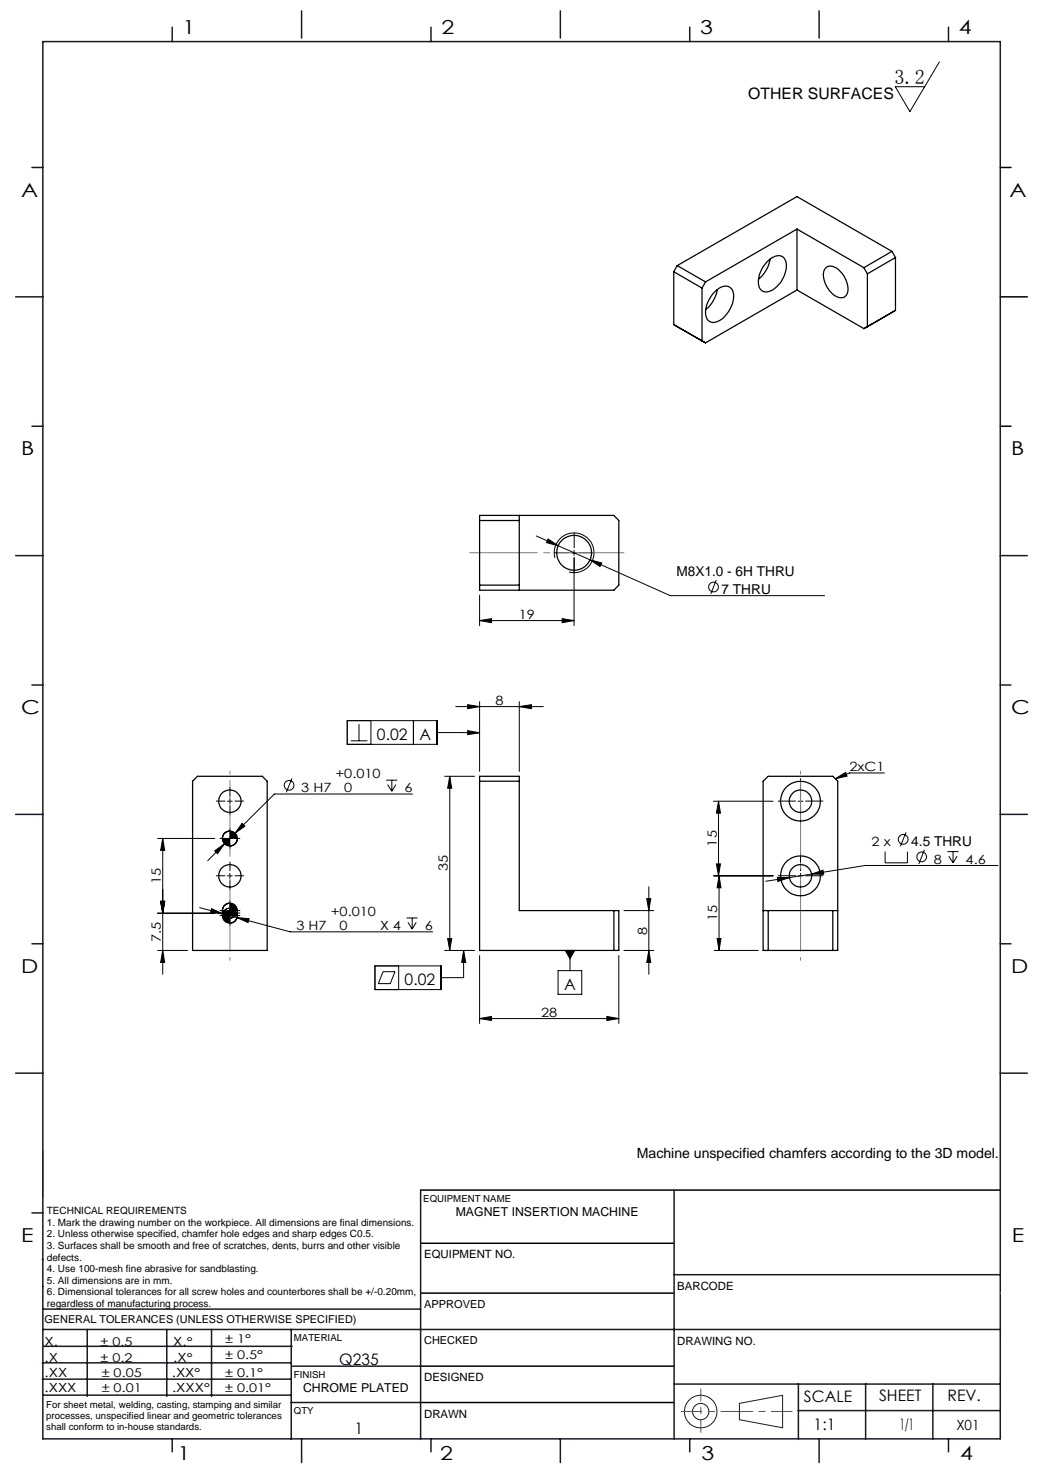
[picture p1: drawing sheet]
<svg xmlns="http://www.w3.org/2000/svg" width="210mm" height="297mm" viewBox="0 0 210 297" stroke-linecap="round" stroke-linejoin="round" font-family="sans-serif">
<g fill="none" stroke="#000" stroke-width=".2">
<path d="M188.8 12.4l-6 10-2.9-5h5.9M96.4 119.6v6.1M107.8 107.7l4.4 2M110.1 108.3l2.1 1.4-2.4-.7zM111.5 112.1a4 4 0 0 1 3.5-5 4 4 0 0 1 4.3 4.3 4 4 0 0 1-5 3.5M112.2 109.7l6.4 2.8M114.9 111.1h1M115.4 110.6v1M115.4 112.1v13.6M118.6 112.5l2.3 .6-.3 .7zM118.6 112.5l16.1 7.2h31M143.9 116.6l-1.1 2.7"/>
<path d="M96.4 124.7l2.4-.4v.8zM96.4 124.7h19M113 124.3l2.4 .4-2.4 .4zM58.7 156.4l-1.2 2.8M69.8 144.8h18v4.8h-18zM70.5 148.9h3.3M72.1 145.5v3.4M74.5 144.8v4.8M77.6 156.8h2.2M77.9 157.7l.8 1.3M78.7 156.8v2.2M79.6 157.7l-.9 1.3"/>
<path d="M82.9 159.6h-27.8l-7.9 7.8M83.1 144.8v4.8M87.8 147.2h8.6M89.4 156h6M90.4 156v35M90.4 156l.4 2.4h-.8zM91.6 142h17.6M94 146.8l2.4 .4-2.4 .4zM94 141.6l2.4 .4-2.4 .4zM96.4 141v14M104.4 142l2.4-.4v.8zM104.4 141v14"/>
<path d="M167.9 156.5l2-1.3 .3 .8zM177.7 155.3h-7l-2.8 1.2M31.7 168.5h11.5M32.7 168.5v27.3M32.7 168.5l.4 2.4h-.8zM43.1 171l2-1.5-1.4 2.1zM45.1 169.5l-3.4 3.5M45.7 161h1M45.7 176h1M45.7 168.5h1M46.2 167h-.2a1.45 1.45 0 0 0-1.3 1.5M46.2 160.5v1"/>
<path d="M46.2 168v1M46.2 175.5v1M47.2 167.4l-2.1 2.1M47.7 168.5a1.5 1.5 0 0 1-1.5 1.5M48.6 165.4l.6 .6-2 1.4zM130.4 178.2v17.6M143.4 161h12M143.4 176h12M144 173.6h.8l-.4 2.4zM144.4 161v15M144.4 161l.4 2.4h-.8zM144.5 176v15"/>
<path d="M144.5 176l.4 2.4h-.8zM156.2 176.3l2.4 .1-2.3 .7zM158.6 176.4l-4.7 .7M160.4 161h1M160.4 176h1M160.9 160.5v1M160.9 175.5v1M163.1 175.6l2.3-.7 .1 .8zM177.9 171.1v2.3h4.5v-2.3M182.1 167.2l-1.2 2.9M185.8 170.8l-1.2 2.8M190.4 171.1h2.2"/>
<path d="M190.7 172l.8 1.4M191.5 171.1v2.3M192.3 172l-.8 1.4M200.6 173.9h-26.7l-15.3 2.5M31.7 183.5h11.5M31.7 191h6M32.3 181.1h.8l-.4 2.4zM32.7 191l.4 2.4h-.8zM40.1 182.4l4.6 1.2M42.5 182.6l2.2 1-2.4-.2zM44.7 183.6l2.9 .8M45.2 182.9l-.3 .3"/>
<path d="M45.7 183h1M45.7 183.5h1M46.2 181.5h-.2a1.45 1.45 0 0 0-1.3 1.5M46.2 184v-1.5a1.5 1.5 0 0 0-1.5 1.5M47.6 184.4l2.5 .2-.3 .8zM47.6 184.4l10.7 2.9h28.7M47.7 183a1.5 1.5 0 0 1-1.5 1.5M47.7 184a1.5 1.5 0 0 1-1.5 1.5M75.4 194.1h13.2v4.8h-13.2zM77 195.3h2.4l-1 2.4h-2.4zM80.1 194.1v4.8M81.7 184.5h2.2"/>
<path d="M82 185.3l.8 1.4M82.8 184.5v2.2M83.6 185.3l-.8 1.4M89.4 191h6M90 188.6h.8l-.4 2.4zM93.2 191v5.5h-4.6M93.2 191l.4 2.4h-.8zM96.4 192v13.7M112.1 195h4.8v4.8h-4.8zM113.6 191h1.9l-1 1.6zM114.5 191v4M124.4 192v13.7"/>
<path d="M125.4 183h6M125.4 191h6M130 180.6h.8l-.4 2.4zM130.4 191l.4 2.4h-.8zM143.5 191h8.9M144.1 188.6h.8l-.4 2.4zM96.4 204.7l2.4-.4v.8zM96.4 204.7h28M122 204.3l2.4 .4-2.4 .4z"/>
<circle cx="143.4" cy="118" r=".98"/>
<circle cx="58.1" cy="157.8" r=".97"/>
<circle cx="181.5" cy="168.7" r=".99"/>
<circle cx="185.2" cy="172.2" r=".99"/>
</g>
<g fill="none" stroke="#191924" stroke-width=".2">
<path d="M8.6 231.2v9.4M148.6 282l8.7-1.6v6.5l-8.7-1.6z"/>
<circle cx="140.8" cy="283.7" r="3.3"/>
<circle cx="140.8" cy="283.7" r="1.64"/>
</g>
<g fill="none" stroke="#000" stroke-width=".2" stroke-dasharray="15.2 1.3 1.3 1.3">
<path d="M114.4 111.1h-3M115.4 110.1v-3M115.4 112.1v3M116.4 111.1h3M46.2 160v-1.8M160.9 160v-3.5M45.2 161h-1.7M45.2 176h-1.7M45.2 168.5h-1M46.2 162v1.7M46.2 175v-1.8M46.2 177v1.7"/>
<path d="M46.2 167.5v-1M46.2 169.5v1M47.2 161h1.8M47.2 176h1.8M47.2 168.5h1M159.9 161h-3.5M159.9 176h-3.5M160.9 162v3.5M160.9 175v-3.5M160.9 177v3.5M161.9 161h3.5M161.9 176h3.5"/>
<path d="M45.2 183h-1M45.2 184h-1M45.2 183.5h-1M46.2 184v1M46.2 182v-1M46.2 184v.5M46.2 184h.5M46.2 184v-.5M46.2 184h-.5M46.2 185v1M46.2 183v-1M46.2 184.5v1"/>
<path d="M46.2 182.5v-1M47.2 183h1M47.2 184h1M47.2 183.5h1"/>
</g>
<path d="M46.2 155v38M160.9 155v38" fill="none" stroke="#808080" stroke-width=".2" stroke-dasharray="15.2 1.3 1.3 1.3" stroke-dashoffset="-1.9"/>
<path d="M94.4 111.1h31" fill="none" stroke="#808080" stroke-width=".2" stroke-dasharray="15.2 1.3 1.3 1.3" stroke-dashoffset="1.6"/>
<path d="M201 33.7h2.2M201 59.7h5.4M201 85.7h2.2M84.5 239.1h116.5M84.6 259.9h50.9M84.6 249.8h50.9M84.6 274.5h50.9M84.5 281.8h51" fill="none" stroke="#000" stroke-width=".3"/>
<path d="M136.9 283.6h22.3" fill="none" stroke="#f00" stroke-width=".2" stroke-dasharray="6.3 1.3 1.3 1.3" stroke-dashoffset="2.2"/>
<path d="M140.8 287.8v-8.7" fill="none" stroke="#f00" stroke-width=".2" stroke-dasharray="6.3 1.3 1.3 1.3" stroke-dashoffset="3.9"/>
<g fill="none" stroke="#191924" stroke-width=".3">
<path d="M8.6 8.4h192.4v280.7h-192.4zM34.6 5.5v2.9M60.6 2.2v5.5M86.6 5.5v2.9M112.6 2.2v5.5M138.6 5.5v2.9M164.6 2.2v5.5M190.6 5.5v2.9M6.4 33.7h2.2M3.1 59.7h5.5M6.4 85.7h2.2M3.1 111.7h5.5"/>
<path d="M201 111.7h5.4M6.4 137.7h2.2M201 137.7h2.2M3.1 163.7h5.5M201 163.7h5.4M6.4 189.6h2.2M201 189.6h2.2M3.1 215.6h5.5M201 215.6h5.4M84.5 239.1v50M135.5 239.1v50M6.4 243.7h2.2"/>
<path d="M8.5 253.1h.1M8.6 258.5h.1M135.5 256.1h65.5M8.5 277.1h49.9M8.5 273.9h49.9M8.6 267.2h192.4M8.6 263.1h75.9M8.8 270.5h49.9M17.5 267.2v13.4M33.5 267.2v13.4M42.5 267.2v13.4M58.5 267.2v22"/>
<path d="M58.6 274.5h26M135.5 278.1h65.5M160.4 278v11.1M174 278v11.1M187.5 278v11.1M8.8 280.3h49.7M34.6 289.1v2.6M58.5 281.8h26M60.6 289.1v4.8M86.6 289.1v2.6M112.6 289.1v4.8M138.6 289.1v2.6"/>
<path d="M160.4 283.5h40.5M164.6 289.1v4.8M190.6 289.1v2.6"/>
</g>
<path d="M201 259.9h.1" fill="none" stroke="#c0c0c0" stroke-width=".2"/>
<g fill="#000">
<path d="M90.4 156l.4 2.4h-.8zM90 188.6h.8l-.4 2.4zM130 180.6h.8l-.4 2.4zM130.4 191l.4 2.4h-.8z"/>
<path d="M94 141.6l2.4 .4-2.4 .4zM104.4 142l2.4-.4v.8zM167.9 156.5l2-1.3 .3 .8zM156.2 176.3l.1 .8 2.3-.7zM163.1 175.6l2.4 .1-.1-.8zM96.4 124.7l2.4-.4v.8zM113 124.3l2.4 .4-2.4 .4zM110.1 108.3l-.3 .7 2.4 .7zM118.6 112.5l2 1.3 .3-.7zM43.1 171l.6 .6 1.4-2.1zM48.6 165.4l-1.4 2 2-1.4zM42.5 182.6l-.2 .8 2.4 .2zM47.6 184.4l2.2 1 .3-.8z"/>
<path d="M44.7 168.5a1.44 1.44 0 0 0 1.5 1.5v-1.5zM46.2 167v1.5h1.5a1.5 1.5 0 0 0-1.5-1.5zM44.7 183a1.44 1.44 0 0 0 1.5 1.5v-1.5zM46.2 181.5v1.5h1.5a1.5 1.5 0 0 0-1.5-1.5zM44.7 184v.2a1.45 1.45 0 0 0 1.5 1.3v-1.5zM46.2 182.5v1.5h1.5a1.56 1.56 0 0 0-1.5-1.5zM44.7 168.5a1.44 1.44 0 0 0 1.5 1.5v-1.5zM46.2 167v1.5h1.5a1.5 1.5 0 0 0-1.5-1.5zM44.7 183a1.44 1.44 0 0 0 1.5 1.5v-1.5zM46.2 181.5v1.5h1.5a1.5 1.5 0 0 0-1.5-1.5zM44.7 184v.2a1.45 1.45 0 0 0 1.5 1.3v-1.5zM46.2 182.5v1.5h1.5a1.56 1.56 0 0 0-1.5-1.5z"/>
<path d="M93.2 191l.4 2.4h-.8zM94 146.8l2.4 .4-2.4 .4zM113.6 191l.9 1.6 1-1.6z"/>
<path d="M144.1 188.6h.8l-.4 2.4zM144.5 176l.4 2.4h-.8zM144 173.6h.8l-.4 2.4zM144.4 161l.4 2.4h-.8zM32.7 191l.4 2.4h-.8zM32.3 181.1h.8l-.4 2.4zM32.3 181.1h.8l-.4 2.4zM32.7 168.5l.4 2.4h-.8z"/>
<path d="M96.4 204.7l2.4-.4v.8zM122 204.3l2.4 .4-2.4 .4z"/>
</g>
<g fill="none" stroke="#000" stroke-width=".25">
<path d="M135.4 54.6l5.7 3.3M135.4 54.6v10.6M136.1 53.4l5.7 3.3M136.1 53.4l-.7 1.2M141.1 57.9v10.6M141.8 56.7l-.7 1.2M143.8 58.5a2.34 2.34 0 0 1 3-.6 3.6 3.6 0 0 1 0 4 4.6 4.6 0 0 1-3.6 2.9 2.12 2.12 0 0 1-1.3-3 6.7 6.7 0 0 1 1.9-3.3zM144.1 58.2a6.8 6.8 0 0 1-2.3 4M154.1 52.7a2.59 2.59 0 0 1 3.3-1 3.6 3.6 0 0 1 0 4 4.7 4.7 0 0 1-3.6 3 1.79 1.79 0 0 1-1.4-2.2 6.4 6.4 0 0 1 1.7-3.8zM154.8 52.1a6.6 6.6 0 0 1-2.4 4M160.2 46l-18.4 10.7M160.2 46l13.4 7.8"/>
<path d="M160.2 46v12.3M160.2 58.3l-18.4 10.6M160.2 58.3l13.4 7.7M165.9 53.9a1.8 1.8 0 0 1 2.5 .2 5 5 0 0 1 1.9 4.9 1.51 1.51 0 0 1-2.5 .4 5.1 5.1 0 0 1-2.2-5.1zM173.6 53.8l.7 1.2M174.3 55v10.6M179.2 50.5l-19-11-24.1 13.9M179.2 50.5l-5.6 3.3M179.2 50.5l.8 1.2M180 51.7l-5.7 3.3M180 51.7v10.7M135.4 65.2l5.7 3.3"/>
<path d="M135.4 65.2l6.4 3.7M141.1 68.5l.7 .4M174.3 65.6l-.7 .4M180 62.4l-5.7 3.2M180 62.4l-6.4 3.6M96.4 103.6h27l1 1v13l-1 1h-27zM96.4 104.6h8M96.4 117.6h8M104.4 103.6v15M39.7 156h13l1 1v34h-15v-34zM96.4 157h8M96.4 156h8v27h20v8h-28z"/>
<path d="M153.4 157l1-1h13l.9 1v34h-14.9zM45.3 181.8a1.51 1.51 0 0 1 2.4 1.2 2.42 2.42 0 0 1-.4 2 1.49 1.49 0 0 1-1.6 .4 1.49 1.49 0 0 1-1-1.4l.1-1.5zM123.4 183v8M153.4 183h14.9M154.4 183v8M167.4 183v8"/>
<circle cx="115.4" cy="111.1" r="3.5"/>
<circle cx="46.2" cy="168.5" r="1.5"/>
<circle cx="46.2" cy="176" r="2.25"/>
<circle cx="46.2" cy="161" r="2.25"/>
<circle cx="160.9" cy="161" r="4"/>
<circle cx="160.9" cy="176" r="4"/>
<circle cx="160.9" cy="161" r="2.26"/>
<circle cx="160.9" cy="176" r="2.26"/>
</g>
<text font-size="4.1" x="179.7" y="16.8">3.2</text>
<g font-size="3.9">
<text x="36.7" y="6.9">1</text>
<text x="88.7" y="6.9">2</text>
<text x="140.7" y="6.9">3</text>
<text x="192.7" y="6.9">4</text>
<text x="4.2" y="39.5">A</text>
<text x="202.9" y="39.5">A</text>
<text x="4.2" y="91.5">B</text>
<text x="203.2" y="91.5">B</text>
<text x="4.2" y="143.5">C</text>
<text x="203.2" y="143.5">C</text>
<text x="4.2" y="195.5">D</text>
<text x="203.2" y="195.5">D</text>
<text x="4.2" y="249.6">E</text>
<text x="203.3" y="249.6">E</text>
<text x="35.7" y="293.4">1</text>
<text x="88.4" y="293.4">2</text>
<text x="141" y="293.4">3</text>
<text x="193" y="293.4">4</text>
</g>
<g font-size="3.2">
<text x="150.4" y="20">OTHER SURFACES</text>
<text x="75.8" y="148.6">0.02</text>
<text x="84.3" y="148.6">A</text>
<text x="81.3" y="197.9">0.02</text>
<text x="113.4" y="198.9">A</text>
<text x="68.2" y="274.2">Q235</text>
<text x="161.6" y="281.7">SCALE</text>
<text x="176.7" y="281.5">SHEET</text>
<text x="190.4" y="281.5">REV.</text>
<text x="163.5" y="287.3">1:1</text>
<text x="180.8" y="287.3">1/1</text>
<text x="71.3" y="288.2">1</text>
</g>
<g font-size="2.8">
<text x="128" y="232.7">Machine unspecified chamfers according to the 3D model.</text>
<text x="192.2" y="287.3">X01</text>
</g>
<g font-size="2.7">
<text x="136" y="115.8">M8X1.0 - 6H THRU</text>
<text x="145" y="119.3">7 THRU</text>
<text x="183.1" y="170">4.5 THRU</text>
</g>
<g font-size="2.6">
<text x="104.3" y="124.3">19</text>
<text x="99.6" y="141.6">8</text>
<text x="170.7" y="155">2xC1</text>
<text x="60.5" y="159.1">3 H7</text>
<text x="67.4" y="156.3">+0.010</text>
<text x="69.2" y="159.2">0</text>
<text x="81.3" y="159.1">6</text>
<text x="144" y="170.1" transform="rotate(-90 144 170.1)">15</text>
<text x="175.2" y="170">2 x</text>
<text x="187.7" y="173.5">8</text>
<text x="194.1" y="173.5">4.6</text>
<text x="32.3" y="177.6" transform="rotate(-90 32.3 177.6)">15</text>
<text x="90" y="175.1" transform="rotate(-90 90 175.1)">35</text>
<text x="66.5" y="184">+0.010</text>
<text x="144.2" y="185.1" transform="rotate(-90 144.2 185.1)">15</text>
<text x="32.3" y="189.3" transform="rotate(-90 32.3 189.3)">7.5</text>
<text x="59.6" y="186.8">3 H7</text>
<text x="68.2" y="186.9">0</text>
<text x="76.4" y="186.8">X 4</text>
<text x="85.4" y="186.8">6</text>
<text x="130" y="187.8" transform="rotate(-90 130 187.8)">8</text>
<text x="108.8" y="204.3">28</text>
</g>
<g font-size="2.5">
<text x="91.6" y="244.4">MAGNET INSERTION MACHINE</text>
<text x="8.9" y="273.6">.X</text>
<text x="8.9" y="270.4">X.</text>
<text x="34.8" y="273.7">.X°</text>
<text x="34.8" y="270.5">X.°</text>
<text x="9" y="276.7">.XX</text>
<text x="9" y="279.7">.XXX</text>
<text x="34.5" y="276.7">.XX°</text>
<text x="34.6" y="279.8">.XXX°</text>
<text x="60.9" y="279.8">CHROME PLATED</text>
</g>
<g font-size="2.4">
<text x="45.2" y="270">± 1°</text>
<text x="20.2" y="270.4">± 0.5</text>
<text x="20.2" y="273.7">± 0.2</text>
<text x="45.2" y="273.2">± 0.5°</text>
<text x="20.4" y="279.7">± 0.01</text>
<text x="20.4" y="276.7">± 0.05</text>
<text x="45.2" y="276.7">± 0.1°</text>
<text x="45.2" y="279.7">± 0.01°</text>
</g>
<g font-size="2.3">
<text x="85.2" y="252.9">EQUIPMENT NO.</text>
<text x="136.1" y="259.2">BARCODE</text>
<text x="136.1" y="270.2">DRAWING NO.</text>
<text x="85.2" y="277.6">DESIGNED</text>
<text x="85.2" y="284.9">DRAWN</text>
</g>
<g font-size="2.2">
<text x="85.2" y="262.8">APPROVED</text>
<text x="8.9" y="265.9">GENERAL TOLERANCES (UNLESS OTHERWISE SPECIFIED)</text>
<text x="85.2" y="270.1">CHECKED</text>
</g>
<g font-size="2">
<text x="9.4" y="244">TECHNICAL REQUIREMENTS</text>
<text x="9.4" y="246.3">1. Mark the drawing number on the workpiece. All dimensions are final dimensions.</text>
<text x="9.4" y="248.6">2. Unless otherwise specified, chamfer hole edges and sharp edges C0.5.</text>
<text x="9.4" y="251">3. Surfaces shall be smooth and free of scratches, dents, burrs and other visible</text>
<text x="9.4" y="253.3">defects.</text>
<text x="9.4" y="255.6">4. Use 100-mesh fine abrasive for sandblasting.</text>
<text x="9.4" y="258">5. All dimensions are in mm.</text>
<text x="9.4" y="260.3">6. Dimensional tolerances for all screw holes and counterbores shall be +/-0.20mm,</text>
<text x="9.4" y="262.6">regardless of manufacturing process.</text>
</g>
<g font-size="1.9">
<text x="85.1" y="241.5">EQUIPMENT NAME</text>
<text x="59.1" y="269.5">MATERIAL</text>
<text x="59.1" y="276.9">FINISH</text>
<text x="9.3" y="282.9">For sheet metal, welding, casting, stamping and similar</text>
<text x="9.3" y="285.2">processes, unspecified linear and geometric tolerances</text>
<text x="9.3" y="287.4">shall conform to in-house standards.</text>
<text x="59.1" y="284.2">QTY</text>
</g>
</svg>
